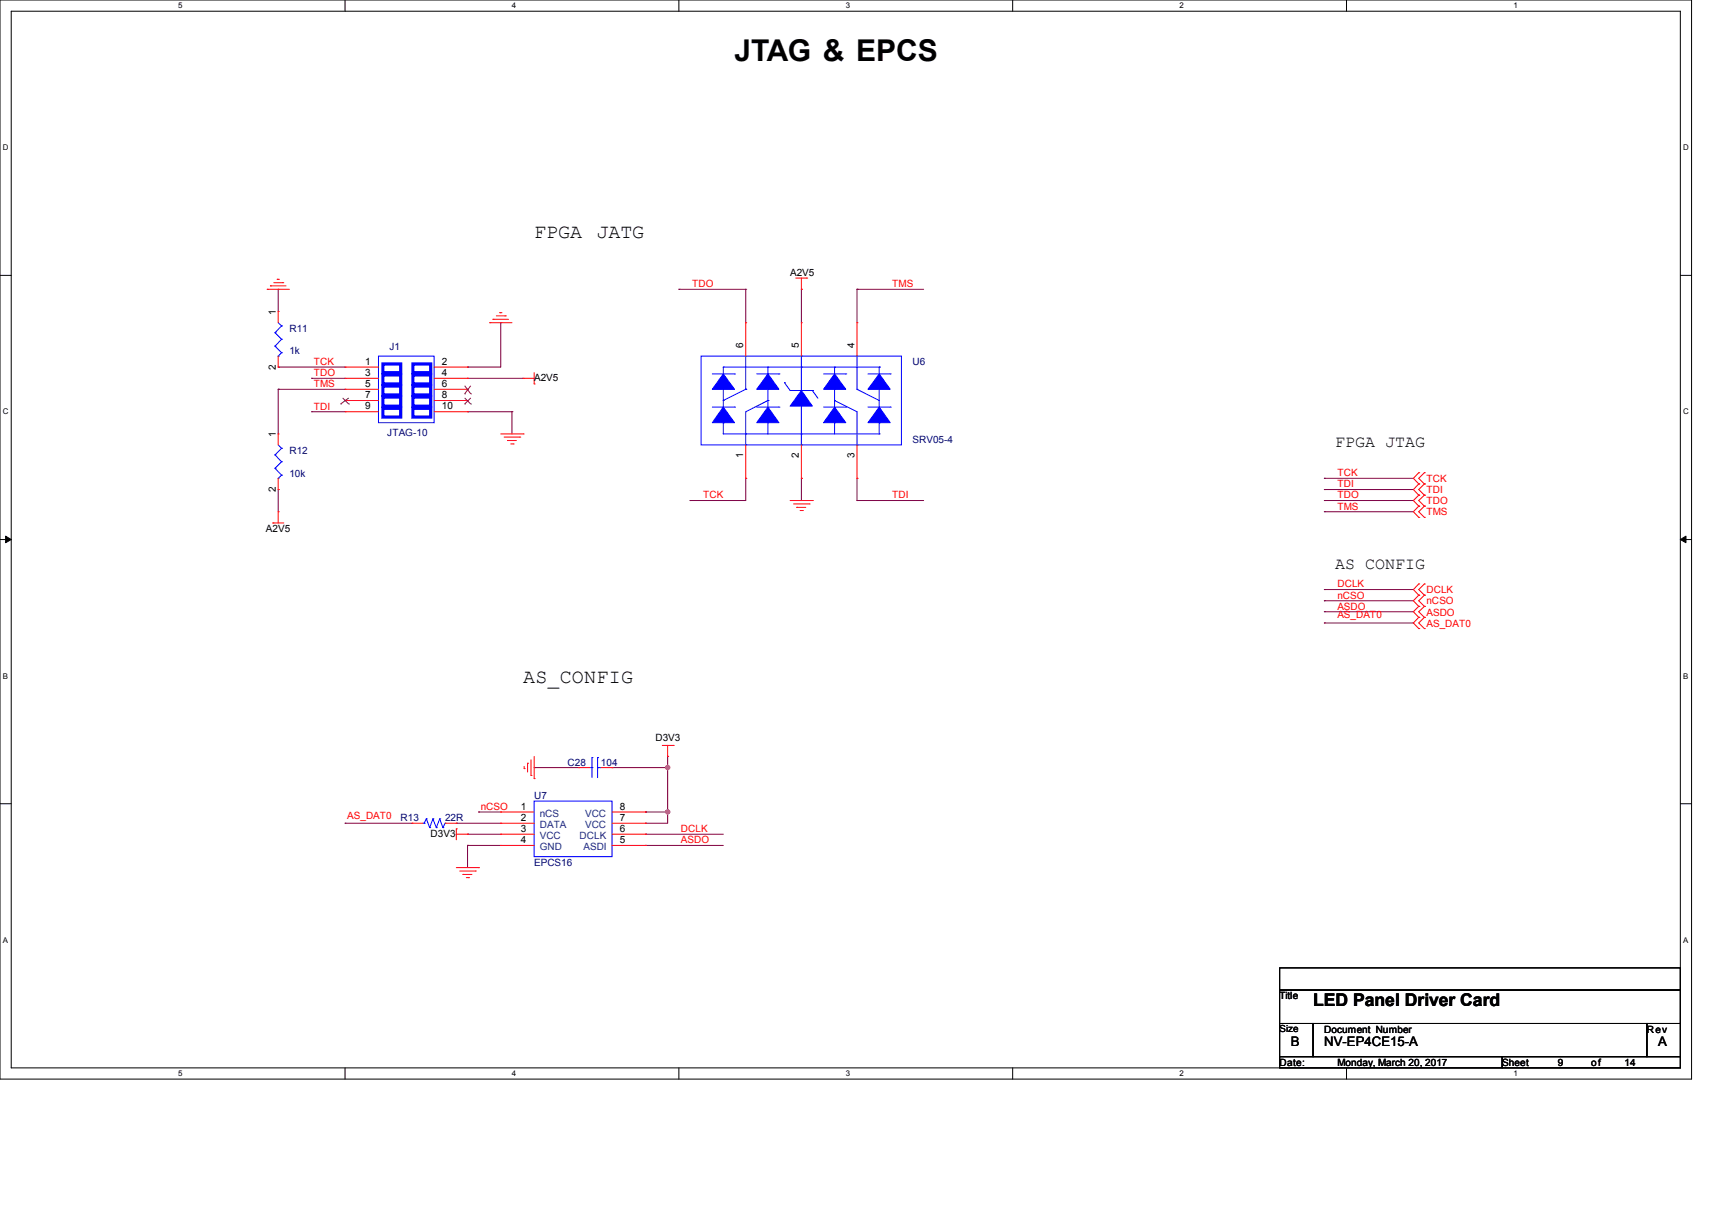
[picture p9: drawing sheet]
<svg xmlns="http://www.w3.org/2000/svg" width="297mm" height="210mm" viewBox="0 0 297 210" stroke-linecap="round" stroke-linejoin="round" font-family="sans-serif">
<path d="M0 0h293.5v187.3h-293.5zM1.9 1.9h289.6v183.4h-289.6z" fill="none" stroke="#000" stroke-width=".17"/>
<g fill="#fff">
<path d="M30.9 .2h.8v1.5h-.8z"/>
<path d="M30.9 185.5h.8v1.6h-.8z"/>
</g>
<path d="M59.9 0v1.9M59.9 185.3v2" fill="none" stroke="#000" stroke-width=".17"/>
<g fill="#fff">
<path d="M88.8 .2h.8v1.5h-.8z"/>
<path d="M88.8 185.5h.8v1.6h-.8z"/>
</g>
<path d="M117.8 0v1.9M117.8 185.3v2" fill="none" stroke="#000" stroke-width=".17"/>
<g fill="#fff">
<path d="M146.7 .2h.8v1.5h-.8z"/>
<path d="M146.7 185.5h.8v1.6h-.8z"/>
</g>
<path d="M175.7 0v1.9M175.7 185.3v2" fill="none" stroke="#000" stroke-width=".17"/>
<g fill="#fff">
<path d="M204.6 .2h.8v1.5h-.8z"/>
<path d="M204.6 185.5h.8v1.6h-.8z"/>
</g>
<path d="M233.6 0v1.9M233.6 185.3v2" fill="none" stroke="#000" stroke-width=".17"/>
<g fill="#fff">
<path d="M262.6 .2h.7v1.5h-.7z"/>
<path d="M262.6 185.5h.7v1.6h-.7z"/>
<path d="M.5 24.8h1v1.6h-1z"/>
<path d="M292 24.8h1v1.6h-1z"/>
<path d="M.5 70.7h1v1.5h-1z"/>
<path d="M292 70.7h1v1.5h-1z"/>
</g>
<path d="M0 47.8h1.9M291.5 47.8h2" fill="none" stroke="#000" stroke-width=".17"/>
<g fill="#fff">
<path d="M.5 116.5h.9v1.6h-.9z"/>
<path d="M292 116.5h.9v1.6h-.9z"/>
</g>
<path d="M0 93.6h1.9M291.5 93.6h2" fill="none" stroke="#000" stroke-width=".17"/>
<path d="M1 93l.9 .6-.9 .6zM291.5 93.6l1-.6v1.2z" fill="#000" stroke="#000" stroke-width=".17"/>
<g fill="#fff">
<path d="M.5 162.4h.9v1.5h-.9z"/>
<path d="M292 162.4h.9v1.5h-.9z"/>
</g>
<path d="M0 139.5h1.9M291.5 139.5h2M222 168h69.5v3.8h-69.5zM222 171.8h69.5v5.8h-69.5zM222 177.6h5.8v5.8h-5.8zM227.8 177.6h57.9v5.8h-57.9zM285.7 177.6h5.8v5.8h-5.8zM222 183.4h38.6v1.9h-38.6zM260.6 183.4h30.9v1.9h-30.9z" fill="none" stroke="#000" stroke-width=".17"/>
<g fill="none" stroke="#800040" stroke-width=".17">
<path d="M48.3 50.2h.1M48.3 50.2v3.9M86.9 56h.1M86.9 56v7.7h-5.8M117.8 50.2h.1M117.8 50.2h11.6M129.4 50.2h.1M129.4 50.2v5.8M139 50.2h.1M139 50.2v5.8M148.7 50.2h.1M148.7 50.2h11.5"/>
<path d="M148.7 50.2v5.8M48.3 63.7h.1M48.3 67.6h.1M48.3 63.7h11.6M48.3 67.6v7.7M48.3 67.6h11.6M54.1 65.7h.1M54.1 71.5h.1M54.1 65.7h5.8M54.1 71.5h5.8M81.1 63.7h.1M81.1 65.7h.1"/>
<path d="M81.1 71.5h.1M81.1 65.7h9.7M81.1 71.5h7.7M88.8 71.5h.1M88.8 71.5v3.8M48.3 85h.1M48.3 85v3.8M119.7 86.9h.1M129.4 83h.1M129.4 83v3.9h-9.7M139 83h.1M139 83v3.9"/>
<path d="M148.7 83h.1M148.7 86.9h.1M148.7 83v3.9M148.7 86.9h11.5M229.7 83h.1M229.7 85h.1M229.7 86.9h.1M229.7 88.8h.1M229.7 86.9h15.5M229.7 83h15.5M229.7 85h15.5M229.7 88.8h15.5"/>
<path d="M229.7 102.3h.1M229.7 104.3h.1M229.7 106.2h.1M229.7 108.1h.1M229.7 102.3h15.5M229.7 104.3h15.5M229.7 106.2h15.5M229.7 108.1h15.5M92.7 133.2h.1M92.7 133.2h7.7M106.2 133.2h.1M106.2 133.2h9.6"/>
<path d="M115.8 131.3h.1M115.8 133.2h.1M115.8 131.3v11.6h-3.8M59.9 142.9h.1M59.9 142.9h11.6M79.2 142.9h.1M79.2 142.9h7.7M81.1 144.8h.1M81.1 146.7h.1M81.1 144.8h5.8M81.1 146.7v3.9M81.1 146.7h5.8"/>
<path d="M83 140.9h.1M83 140.9h3.9M112 140.9h.1M112 142.9h.1M112 144.8h.1M112 146.7h.1M112 140.9h3.8M112 144.8h13.5M112 146.7h13.5M115.8 140.9h.1"/>
</g>
<g fill="#f0f" stroke="#f0f" stroke-width=".17">
<circle cx="115.8" cy="140.9" r=".37"/>
<circle cx="115.8" cy="133.2" r=".37"/>
</g>
<g fill="none" stroke="#f00" stroke-width=".17">
<path d="M46.4 50.2h.1M46.4 50.2h3.8M46.9 49.6h.1M46.9 49.6h2.7M47.5 49.1h1.6M48.1 48.5h.1M48.1 48.5h.4M48.3 54.1h.1M48.3 54.1v1.9M49.1 49.1h.1M85 56h.1M85 56h3.8"/>
<path d="M85.5 55.4h.1M85.5 55.4h2.7M86.1 54.8h1.6M86.7 54.3h.1M86.7 54.3h.4M87.7 54.8h.1M129.4 56h.1M129.4 56v5.8M138 48.3h2M139 50.2h.1M139 56h.1M139 48.3v1.9"/>
<path d="M139 56v5.8M140 48.3h.1M148.7 56h.1M148.7 56v5.8M48.3 63.7h.1M48.3 75.3h.1M48.3 61.8v1.9M48.3 75.3v1.9M59.9 63.7h.1M59.9 65.7h.1M59.9 67.6h.1M59.9 69.5h.1"/>
<path d="M59.9 71.5h.1M59.9 65.7h5.8M59.9 63.7h5.8M59.9 67.6h5.8M59.9 69.5h5.8M59.9 71.5h5.8M75.3 65.7h5.8M75.3 63.7h5.8M75.3 67.6h5.8M75.3 69.5h5.8M75.3 71.5h5.8M81.1 63.7h.1"/>
<path d="M81.1 65.7h.1M81.1 67.6h.1M81.1 69.5h.1M81.1 71.5h.1M86.9 75.3h3.9M87.5 75.9h2.7M88.1 76.5h.1M88.1 76.5h1.5M88.6 77h.4M89 77h.1M90.2 75.9h.1M90.8 65.7h.1"/>
<path d="M90.8 75.3h.1M90.8 65.7h1.9M92.7 66.6h.1M92.7 64.7v1.9M129.4 77.2v5.8M139 77.2v5.8M148.7 77.2v5.8M47.3 90.8h.1M47.3 90.8h1.9M48.3 88.8h.1M48.3 85h.1M48.3 83v2"/>
<path d="M48.3 88.8v2M129.4 83h.1M137.1 86.9h3.8M137.7 87.5h2.7M138.2 88.1h.1M138.2 88.1h1.6M138.8 88.6h.4M139 83h.1M139.2 88.6h.1M140.4 87.5h.1M140.9 86.9h.1M148.7 83h.1"/>
<path d="M246.1 85.9h.1M246.1 87.8h.1M246.1 82h.1M246.1 84h.1M246.1 89.8h.1M246.1 85.9l-.9 1 .9 .9M246.1 82l-.9 1 .9 1M246.1 84l-.9 1 .9 .9M246.1 87.8l-.9 1 .9 1M247.1 87.8h.1M247.1 85.9h.1M247.1 84h.1"/>
<path d="M247.1 82h.1M247.1 89.8h.1M247.1 85.9l-1 1 1 .9M247.1 82l-1 1 1 1M247.1 84l-1 1 1 .9M247.1 87.8l-1 1 1 1M246.1 101.3h.1M246.1 103.3h.1M246.1 105.2h.1M246.1 107.1h.1M246.1 109.1h.1M246.1 101.3l-.9 1 .9 1"/>
<path d="M246.1 103.3l-.9 1 .9 .9M246.1 105.2l-.9 1 .9 .9M246.1 107.1l-.9 1 .9 1M247.1 103.3h.1M247.1 101.3h.1M247.1 105.2h.1M247.1 107.1h.1M247.1 109.1h.1M247.1 101.3l-1 1 1 1M247.1 103.3l-1 1 1 .9M247.1 105.2l-1 1 1 .9M247.1 107.1l-1 1 1 1"/>
<path d="M90.9 133.4h.1M90.9 133v.4M91.5 132.5h.1M91.5 132.5v1.5M92.1 134.6h.1M92.1 131.9v2.7M92.7 135.1h.1M92.7 131.3v3.8M100.4 133.2h.1M100.4 133.2h1.9M104.3 133.2h1.9M106.2 133.2h.1"/>
<path d="M114.9 129.4h1.9M115.8 131.3h.1M115.8 129.4v1.9M116.8 129.4h.1M71.5 142.9h.1M71.5 142.9h1.9M77.2 142.9h2M79.2 143.8h.1M79.2 142.9h.1M79.2 150.6h3.8M79.2 144.8h1.9M79.2 143.8v2"/>
<path d="M79.8 151.2h2.7M80.3 151.8h.1M80.3 151.8h1.6M80.9 152.3h.4M81.1 144.8h.1M81.3 152.3h.1M82.5 151.2h.1M83 150.6h.1M86.9 140.9h.1M86.9 142.9h.1M86.9 144.8h.1M86.9 146.7h.1"/>
<path d="M86.9 144.8h5.8M86.9 140.9h5.8M86.9 142.9h5.8M86.9 146.7h5.8M106.2 144.8h5.8M106.2 140.9h5.8M106.2 142.9h5.8M106.2 146.7h5.8M112 146.7h.1M112 144.8h.1M112 142.9h.1M112 140.9h.1"/>
</g>
<g fill="none" stroke="#00f" stroke-width=".17">
<path d="M47.7 57.7h.1M47.7 57.7l1.2 1.2M48.3 56l.6 .6M48.9 56.6h.1M48.9 58.9h.1M48.9 56.6l-1.2 1.1M48.9 58.9l-1.2 1.2M47.7 60.1h.1M47.7 79h.1M47.7 60.1l1.2 1.1M47.7 79l1.2 1.1M48.3 61.8h.1"/>
<path d="M48.3 77.2l.6 .6M48.9 61.2h.1M48.9 77.8h.1M48.9 61.2l-.6 .6M48.9 77.8l-1.2 1.2M65.7 61.8h9.6v11.6h-9.6zM121.6 61.8h34.8v15.4h-34.8zM123.6 64.9h3.8M123.6 70.7h3.8M125.5 63.7h.1M125.5 67.6h.1M125.5 69.5h.1"/>
<path d="M125.5 73.4h.1M125.5 63.7v1.2M125.5 67.6v3.1M125.5 73.4v1.9h27M125.5 63.7h27M127.4 64.9h.1M127.4 70.7h.1M129.4 77.2h.1M129.4 67.6h.1M129.4 75.3h.1M129.4 61.8v5.8M129.4 67.6l-3.9 1.9"/>
<path d="M131.3 64.9h3.8M131.3 70.7h3.8M133.2 69.5h.1M133.2 73.4h.1M133.2 67.6h.1M133.2 63.7h.1M133.2 63.7v1.2M133.2 67.6v3.1M133.2 73.4v1.9M133.2 69.5l-3.8 2v5.7M135.1 70.7h.1M135.1 64.9h.1"/>
<path d="M136.1 66.4h.1M136.1 66.4l1 1.4h3.8M139 63.7h.1M139 69.5h.1M139 75.3h.1M139 77.2h.1M139 61.8h.1M139 61.8v6M139 69.5v7.7M140.9 67.8h.1M140.9 67.8l1 1.3M142.9 64.9h3.8"/>
<path d="M142.9 70.7h3.8M144.8 67.6h.1M144.8 73.4h.1M144.8 63.7h.1M144.8 69.5h.1M144.8 63.7v1.2M144.8 67.6v3.9M144.8 73.4v1.9M144.8 69.5l3.9 2v5.7M146.7 70.7h.1M146.7 64.9h.1M148.7 77.2h.1"/>
<path d="M148.7 67.6h.1M148.7 61.8h.1M148.7 61.8v5.8M148.7 67.6l3.8 1.9M150.6 64.9h3.8M150.6 70.7h3.8M152.5 67.6h.1M152.5 73.4h.1M152.5 63.7h.1M152.5 75.3h.1M152.5 63.7v1.2M152.5 67.6v3.9"/>
<path d="M152.5 73.4v1.9M154.4 70.7h.1M154.4 64.9h.1M47.7 81.3h.1M47.7 81.3l1.2 1.2M48.3 83h.1M48.9 80.1h.1M48.9 82.5h.1M48.9 80.1l-1.2 1.2M48.9 82.5l-.6 .5M92.7 139h13.5v9.7h-13.5zM102.3 133.2h.4"/>
<path d="M102.7 133.2h.1M102.7 131.5h.1M102.7 131.5v3.5M103.7 131.5h.1M103.7 133.2h.1M103.7 133.2h.6M103.7 131.5v3.5M73.4 142.9h.2M73.6 142.9h.1M74 142.1h.1M74 142.1l-.4 .8M74 142.1l.5 1.5"/>
<path d="M74.5 143.6h.1M75.1 142.1h.1M75.1 142.1l-.6 1.5M75.1 142.1l.6 1.5M75.7 143.6h.1M76.3 142.1h.1M76.3 142.1l-.6 1.5M76.3 142.1l.5 1.5M76.8 143.6h.1M77.2 142.9h.1M77.2 142.9l-.4 .7"/>
</g>
<g fill="#00f" stroke="#00f" stroke-width=".17">
<path d="M125.5 64.9l1.9 2.7h-3.8z"/>
<path d="M125.5 70.7l1.9 2.7h-3.8z"/>
<path d="M133.2 70.7l1.9 2.7h-3.8z"/>
<path d="M133.2 64.9l1.9 2.7h-3.8z"/>
<path d="M144.8 64.9l1.9 2.7h-3.8z"/>
<path d="M144.8 70.7l1.9 2.7h-3.8z"/>
<path d="M152.5 64.9l1.9 2.7h-3.8z"/>
<path d="M152.5 70.7l1.9 2.7h-3.8z"/>
<path d="M139 67.8l1.9 2.7h-3.8z"/>
</g>
<path d="M66.4 63.2h3.1v1.5h-3.1zM66.4 65.1h3.1v1.5h-3.1zM66.4 67h3.1v1.5h-3.1zM66.4 68.9h3.1v1.6h-3.1zM66.4 70.9h3.1v1.5h-3.1zM71.6 63.2h3.1v1.5h-3.1zM71.6 65.1h3.1v1.5h-3.1zM71.6 67h3.1v1.5h-3.1zM71.6 68.9h3.1v1.6h-3.1zM71.6 70.9h3.1v1.5h-3.1z" fill="none" stroke="#00f" stroke-width=".55"/>
<path d="M59.1 70.1h.1M59.4 69.1l1.1 1M60.5 70.1h.1M60.5 69.1l-1.4 1M80.6 68.4h.1M80.6 70.1h.1M80.6 66.9l1.1 1.5M80.6 69.1l1.1 1M81.7 68.4h.1M81.7 70.1h.1M81.7 66.9l-1.1 1.5M81.7 69.1l-1.1 1" fill="none" stroke="#804000" stroke-width=".17"/>
<text font-size="5.2" x="127.4" y="10.6">JTAG &amp; EPCS</text>
<g font-size="3.5">
<text x="92.7" y="41.4">FPGA</text>
<text x="103.5" y="41.4">JATG</text>
<text x="90.8" y="118.6">AS_CONFIG</text>
</g>
<text font-size="3" x="227.8" y="174.7">LED Panel Driver Card</text>
<g font-size="2.9">
<text x="231.6" y="77.6">FPGA JTAG</text>
<text x="231.6" y="98.8">AS CONFIG</text>
</g>
<g font-size="2.3">
<text x="223.9" y="181.6">B</text>
<text x="229.7" y="181.6">NV-EP4CE15-A</text>
<text x="287.6" y="181.6">A</text>
</g>
<g font-size="1.7">
<text x="137.1" y="48">A2V5</text>
<text x="47.8" y="54.7" transform="rotate(-90 47.8 54.7)">1</text>
<text x="47.8" y="64.1" transform="rotate(-90 47.8 64.1)">2</text>
<text x="63.3" y="63.3">1</text>
<text x="63.3" y="65.2">3</text>
<text x="76.7" y="63.3">2</text>
<text x="76.7" y="65.2">4</text>
<text x="128.9" y="60.5" transform="rotate(-90 128.9 60.5)">6</text>
<text x="138.6" y="60.5" transform="rotate(-90 138.6 60.5)">5</text>
<text x="148.2" y="60.5" transform="rotate(-90 148.2 60.5)">4</text>
<text x="63.3" y="67.1">5</text>
<text x="63.3" y="69.1">7</text>
<text x="63.3" y="71">9</text>
<text x="76.7" y="67.1">6</text>
<text x="76.7" y="69.1">8</text>
<text x="76.7" y="71">10</text>
<text x="92.7" y="66.1">A2V5</text>
<text x="47.8" y="75.9" transform="rotate(-90 47.8 75.9)">1</text>
<text x="128.9" y="79.5" transform="rotate(-90 128.9 79.5)">1</text>
<text x="138.6" y="79.5" transform="rotate(-90 138.6 79.5)">2</text>
<text x="148.2" y="79.5" transform="rotate(-90 148.2 79.5)">3</text>
<text x="47.8" y="85.3" transform="rotate(-90 47.8 85.3)">2</text>
<text x="46.1" y="92.4">A2V5</text>
<text x="113.7" y="128.7">D3V3</text>
<text x="90.3" y="140.5">1</text>
<text x="90.3" y="142.5">2</text>
<text x="107.5" y="142.5">7</text>
<text x="107.5" y="140.5">8</text>
<text x="74.7" y="145.2">D3V3</text>
<text x="90.3" y="144.4">3</text>
<text x="90.3" y="146.3">4</text>
<text x="107.5" y="146.3">5</text>
<text x="107.5" y="144.4">6</text>
<text x="222" y="173.4">Title</text>
<text x="222" y="179.2">Size</text>
<text x="229.7" y="179.2">Document Number</text>
<text x="285.7" y="179.2">Rev</text>
<text x="222" y="185">Date:</text>
<text x="232.1" y="185">Monday, March 20, 2017</text>
<text x="260.6" y="185">Sheet</text>
<text x="270.2" y="185">9</text>
<text x="276.1" y="185">of</text>
<text x="281.8" y="185">14</text>
</g>
<g font-size="1.7" fill="#f00">
<text x="120.1" y="49.8">TDO</text>
<text x="154.8" y="49.8">TMS</text>
<text x="54.4" y="63.3">TCK</text>
<text x="54.4" y="65.3">TDO</text>
<text x="54.4" y="67.2">TMS</text>
<text x="54.4" y="71.1">TDI</text>
<text x="232" y="82.6">TCK</text>
<text x="247.5" y="83.7">TCK</text>
<text x="122" y="86.5">TCK</text>
<text x="154.8" y="86.5">TDI</text>
<text x="232" y="84.6">TDI</text>
<text x="232" y="86.5">TDO</text>
<text x="232" y="88.4">TMS</text>
<text x="247.5" y="87.5">TDO</text>
<text x="247.5" y="85.6">TDI</text>
<text x="247.5" y="89.5">TMS</text>
<text x="232" y="101.9">DCLK</text>
<text x="232" y="103.9">nCSO</text>
<text x="232" y="105.8">ASDO</text>
<text x="232" y="107.3">AS_DAT0</text>
<text x="247.5" y="103">DCLK</text>
<text x="247.5" y="104.9">nCSO</text>
<text x="247.5" y="106.8">ASDO</text>
<text x="247.5" y="108.8">AS_DAT0</text>
<text x="60.2" y="142.1">AS_DAT0</text>
<text x="83.4" y="140.5">nCSO</text>
<text x="118.1" y="144.4">DCLK</text>
<text x="118.1" y="146.3">ASDO</text>
</g>
<g font-size="1.7" fill="#000080">
<text x="50.2" y="57.6">R11</text>
<text x="50.2" y="61.5">1k</text>
<text x="67.6" y="60.7">J1</text>
<text x="158.3" y="63.4">U6</text>
<text x="67.2" y="75.7">JTAG-10</text>
<text x="158.3" y="76.9">SRV05-4</text>
<text x="50.2" y="78.8">R12</text>
<text x="50.2" y="82.7">10k</text>
<text x="98.5" y="132.9">C28</text>
<text x="104.3" y="132.9">104</text>
<text x="69.5" y="142.5">R13</text>
<text x="77.2" y="142.5">22R</text>
<text x="92.7" y="138.7">U7</text>
<text x="92.7" y="150.3">EPCS16</text>
</g>
<g font-size="1.7" fill="#004080">
<text x="93.6" y="141.7">nCS</text>
<text x="93.6" y="143.7">DATA</text>
<text x="101.5" y="143.7">VCC</text>
<text x="101.5" y="141.7">VCC</text>
<text x="93.6" y="145.6">VCC</text>
<text x="93.6" y="147.5">GND</text>
<text x="100.5" y="145.6">DCLK</text>
<text x="101.2" y="147.5">ASDI</text>
</g>
<g font-size="1.4">
<text x="30.9" y="1.4">5</text>
<text x="88.8" y="1.4">4</text>
<text x="146.7" y="1.4">3</text>
<text x="204.6" y="1.4">2</text>
<text x="262.6" y="1.4">1</text>
<text x=".5" y="26.1">D</text>
<text x="292" y="26.1">D</text>
<text x=".5" y="71.9">C</text>
<text x="292" y="71.9">C</text>
<text x=".5" y="117.8">B</text>
<text x="292" y="117.8">B</text>
<text x=".5" y="163.6">A</text>
<text x="292" y="163.6">A</text>
<text x="30.9" y="186.8">5</text>
<text x="88.8" y="186.8">4</text>
<text x="146.7" y="186.8">3</text>
<text x="204.6" y="186.8">2</text>
<text x="262.6" y="186.8">1</text>
</g>
</svg>
